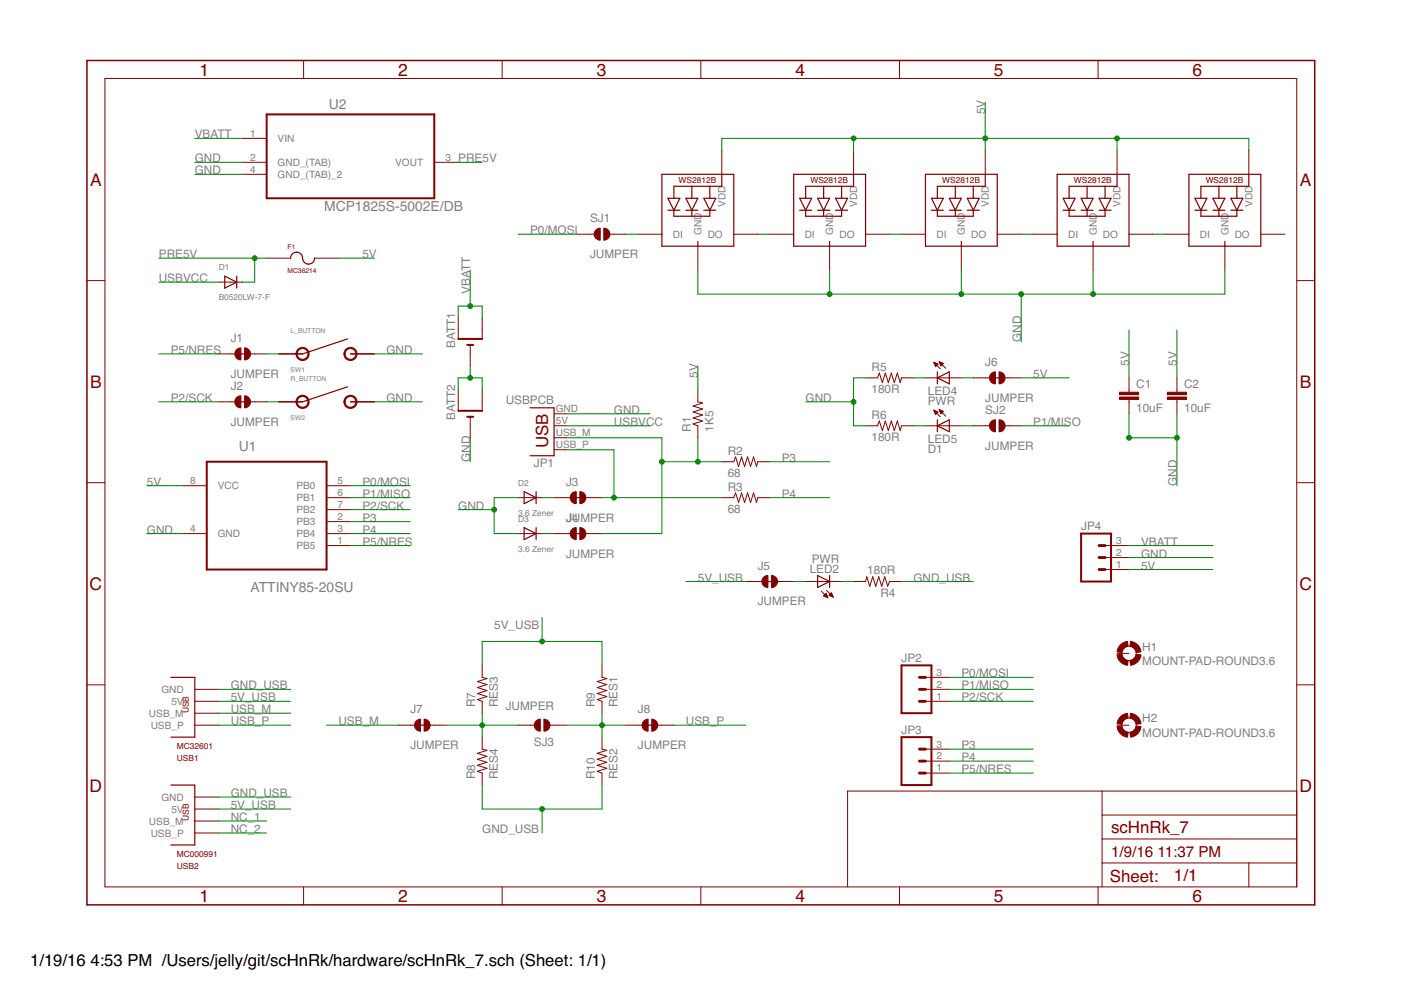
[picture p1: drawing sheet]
<svg xmlns="http://www.w3.org/2000/svg" width="297mm" height="210mm" viewBox="0 0 297 210" stroke-linecap="round" stroke-linejoin="round" font-family="sans-serif">
<g fill="none" stroke="#800000" stroke-width=".21">
<path d="M22.2 16.6h252.7v171.4h-252.7zM64.4 12.8v3.8M106.5 12.8v3.8M148.6 12.8v3.8M190.7 12.8v3.8M232.8 12.8v3.8M51.5 29.3h5M51.5 34.4h5M51.5 37h5M92.1 34.4h5.1M153 31.9v5.1M181 31.9v5.1"/>
<path d="M208.9 31.9v5.1M236.8 31.9v5.1M264.8 31.9v5.1M18.4 59.5h3.8M46.4 59.8h5.1M56.5 54.7h5.1M66.7 54.7h5.1M122.6 49.7h3.4M129.3 49.7h3.4M135.3 49.7h5M148 52.2v5.1M155.6 49.7h5.1"/>
<path d="M163.2 49.7h5.1M175.9 52.2v5.1M183.5 49.7h5.1M191.1 49.7h5.1M203.8 52.2v5.1M211.4 49.7h5.1M219.1 49.7h5M231.8 52.2v5.1M239.4 49.7h5.1M247 49.7h5.1M259.7 52.2v5.1M267.3 49.7h5.1"/>
<path d="M274.9 59.5h3.8M46.4 75h3.4M53.1 75h3.4M59.1 75h5.1M74.3 75h5.1M97.2 67.4v4.5M99.7 73.1v4.5M102.2 67.4v4.5M198 76.8l1.4 1.4M198 76.8l.9 .4-.5 .5zM198 76.9h.2M198.1 77h.4"/>
<path d="M198.1 77.2h.7M198.2 77.3h.6M198.2 77.4h.5M198.3 77.5h.3M198.3 77.6h.1M199.1 76.7l1.4 1.4M199.1 76.7l.9 .4-.5 .5zM199.2 76.8h.1M199.2 76.9h.4M199.3 77h.6M199.3 77.2h.6M199.4 77.3h.4"/>
<path d="M199.4 77.4h.3M199.5 77.5h.1M46.4 85.2h3.4M53.1 85.2h3.4M59.1 85.2h5.1M74.3 85.2h5.1M97.2 82.7v4.4M99.7 88.4v4.4M102.2 82.7v4.4M117.5 95.4h2.5M117.5 92.8h2.5M117.5 90.3h2.5"/>
<path d="M117.5 87.7h2.5M148 82.7v2.5l1 .2-2.1 .7 2.1 .6-2.1 .7 2.1 .6-2.1 .6 2.1 .7-2.1 .6 1.1 .4v2.5M153 97.9h2.6l.4-1 .6 2 .6-2 .7 2 .6-2 .6 2 .7-2 .6 2 .3-1h2.5M183.5 90.3h2.6l.3-1 .7 2 .6-2 .6 2 .7-2 .6 2 .6-2 .7 2 .2-1h2.6M183.5 80.1h2.6l.3-1 .7 2 .6-2 .6 2 .7-2 .6 2 .6-2 .7 2 .2-1h2.6M196.2 90.3h7.6M196.2 80.1h7.6M198 87l1.4 1.4M198 87l.9 .4-.5 .5zM198 87h.1M198.1 87.2h.3M198.1 87.3h.6"/>
<path d="M198.2 87.4h.6M198.2 87.5h.5M198.3 87.7h.3M198.3 87.8h.2M199.1 86.8l1.4 1.4M199.1 86.8l.9 .4-.5 .5zM199.2 86.9h.1M199.2 87h.4M199.3 87.2h.6M199.3 87.3h.7M199.4 87.4h.4M199.4 87.5h.3"/>
<path d="M199.5 87.7h.1M206.4 90.3h3.4M206.4 80.1h3.4M213.1 90.3h3.4M213.1 80.1h3.4M239.4 80.1v3.1M239.4 84.7v3M249.5 80.1v3.1M249.5 84.7v3M18.4 102.3h3.8M38.8 113.1h5M38.8 103h5"/>
<path d="M69.2 105.5h5.1M69.2 113.1h5.1M69.2 103h5.1M69.2 108.1h5.1M69.2 110.6h5.1M69.2 115.7h5.1M109.9 105.5h5M109.9 113.1h5M117.5 105.5h3.4M117.5 113.1h3.4M124.2 105.5h3.4M124.2 113.1h3.4"/>
<path d="M153 105.5h2.6l.4-1 .6 2 .6-2 .7 2 .6-2 .6 2 .7-2 .6 2 .3-1h2.5M234.3 115.7h5.1M234.3 118.2h5.1M274.9 102.3h3.8M158.1 123.3h3.4M164.8 123.3h3.5M170.8 123.3h7.6M174.1 125.3l1.4 1.4M174.6 126.3l.9 .4M174.6 126.3l.5-.5 .4 .9M174.7 126.4h.6M174.7 126.2h.6"/>
<path d="M174.8 126.1h.5M174.9 126.5h.5M175 126h.2M175.1 125.9h.1M175.2 126.6h.3M175.3 125.2l1.4 1.4M175.8 126.2h.7M175.9 126.1h.5M176 126h.4M176.1 125.9h.2M176.1 126.4h.5M176.2 125.8h.1"/>
<path d="M176.3 125.7l-.5 .5 .9 .4M176.3 125.7l.4 .9M176.4 126.5h.2M181 123.3h2.5l.3-1 .6 2 .6-2 .7 2 .6-2 .6 2 .7-2 .6 2 .4-1h2.5M234.3 120.8h5.1M236.8 138.5h2.6M18.4 145.2h3.8M41.3 153.8h5.1M41.3 148.7h5.1M41.3 151.2h5.1M41.3 146.2h5.1M84.5 153.8h3.4"/>
<path d="M91.2 153.8h3.4M102.2 141.1v2.5l1.1 .3-2.1 .6 2.1 .6-2.1 .7 2.1 .6-2.1 .6 2.1 .7-2.1 .6 1 .4v2.5M102.2 156.3v2.5l1.1 .3-2.1 .6 2.1 .7-2.1 .6 2.1 .6-2.1 .7 2.1 .6-2.1 .6 1 .4v2.6M109.9 153.8h3.4M116.6 153.8h3.4M127.6 141.1v2.5l1.1 .3-2.1 .6 2.1 .6-2.1 .7 2.1 .6-2.1 .6 2.1 .7-2.1 .6 1 .4v2.5M127.6 156.3v2.5l1.1 .3-2.1 .6 2.1 .7-2.1 .6 2.1 .6-2.1 .7 2.1 .6-2.1 .6 1 .4v2.6M132.7 153.8h3.4M139.4 153.8h3.5M196.2 148.7h5.1M196.2 146.2h5.1M196.2 158.8h5.1"/>
<path d="M196.2 143.6h5.1M236.8 153.8h2.6M274.9 145.2h3.8M41.3 171.5h5.1M41.3 176.6h5.1M41.3 174.1h5.1M41.3 169h5.1M196.2 163.9h5.1M196.2 161.4h5.1M233.7 167.7v20.3M233.7 177.9h41.2M233.7 172.8h41.2"/>
<path d="M274.9 167.7h-95.2v20.3M64.4 188v3.9M106.5 188v3.9M148.6 188v3.9M190.7 188v3.9M232.8 188v3.9M233.7 183h41.2M264.8 183v5"/>
<circle cx="239.4" cy="138.5" r="1.52"/>
<circle cx="239.4" cy="153.8" r="1.52"/>
</g>
<g fill="none" stroke="#800000" stroke-width=".25">
<path d="M140.3 37h15.3v15.2h-15.3zM146.7 39.5v2.5M150.5 39.5v2.5M153 37v2.5h-10.1v2.5M168.3 37h15.2v15.2h-15.2zM174.6 39.5v2.5M178.4 39.5v2.5M181 37v2.5h-10.2v2.5M196.2 37h15.2v15.2h-15.2zM202.5 39.5v2.5M206.4 39.5v2.5M208.9 37v2.5h-10.2v2.5"/>
<path d="M224.1 37h15.3v15.2h-15.3zM230.5 39.5v2.5M234.3 39.5v2.5M236.8 37v2.5h-10.1v2.5M252.1 37h15.2v15.2h-15.2zM258.4 39.5v2.5M262.2 39.5v2.5M264.8 37v2.5h-10.2v2.5M47.6 58.5l2.6 1.3-2.6 1.3zM50.2 58.5v2.6M61.6 54.7a1.29 1.29 0 0 1 1.4-1.2 1.29 1.29 0 0 1 1.2 1.5 1.28 1.28 0 0 0 1.4 1 1.28 1.28 0 0 0 1.1-1.3M141.6 42h2.5l-1.2 2.6z"/>
<path d="M141.6 44.6h2.5M142.9 44.6v1.2h7.6v-1.2M145.4 42h2.6l-1.3 2.6zM145.4 44.6h2.6M146.7 44.6v1.2M148 51.2v1M149.2 42h2.6l-1.3 2.6zM149.2 44.6h2.6M169.5 42h2.6l-1.3 2.6zM169.5 44.6h2.6M170.8 44.6v1.2h7.6v-1.2M173.4 42h2.5l-1.3 2.6z"/>
<path d="M173.4 44.6h2.5M174.6 44.6v1.2M175.9 51.2v1M177.2 42h2.5l-1.3 2.6zM177.2 44.6h2.5M197.5 42h2.5l-1.3 2.6zM197.5 44.6h2.5M198.7 44.6v1.2h7.7v-1.2M201.3 42h2.5l-1.3 2.6zM201.3 44.6h2.5M202.5 44.6v1.2M203.8 51.2v1"/>
<path d="M205.1 42h2.5l-1.2 2.6zM205.1 44.6h2.5M225.4 42h2.5l-1.2 2.6zM225.4 44.6h2.5M226.7 44.6v1.2h7.6v-1.2M229.2 42h2.6l-1.3 2.6zM229.2 44.6h2.6M230.5 44.6v1.2M231.8 51.2v1M233 42h2.6l-1.3 2.6zM233 44.6h2.6M253.3 42h2.6l-1.3 2.6z"/>
<path d="M253.3 44.6h2.6M254.6 44.6v1.2h7.6v-1.2M257.2 42h2.5l-1.3 2.6zM257.2 44.6h2.5M258.4 44.6v1.2M259.7 51.2v1M261 42h2.5l-1.3 2.6zM261 44.6h2.5M50.7 75h1.8M73.7 71.9l-9.5 3.1h-5.1M74.3 75h5.1M198.7 78.8v2.6"/>
<path d="M50.7 85.2h1.8M73.7 82l-9.5 3.2h-5.1M74.3 85.2h5.1M112.4 86.5h5.1v10.1h-5.1M198.7 89v2.5M198.7 80.1l2.6-1.3v2.6zM198.7 90.3l2.6-1.3v2.5zM210.7 80.1h1.7M111.1 104.2l2.6 1.3-2.6 1.3zM111.1 111.9l2.6 1.2-2.6 1.3zM113.7 104.2v2.6M113.7 111.9v2.5"/>
<path d="M121.8 105.5h1.8M121.8 113.1h1.8M162.4 123.3h1.8M173.4 122l2.5 1.3-2.5 1.3zM175.9 122v2.6M36.2 143.6h5.1v12.7h-5.1M88.8 153.8h1.8M137 153.8h1.8M36.2 166.5h5.1v12.7h-5.1"/>
</g>
<path d="M18.4 12.8h260.3v179.1h-260.3z" fill="none" stroke="#800000" stroke-width=".32"/>
<path d="M56.5 24.3h35.6v17.7h-35.6zM97.2 71.9h5M99.1 73.1h1.2M43.8 97.9h25.4v22.9h-25.4zM97.2 87.1h5M99.1 88.4h1.2M229.2 113.1h6.4v10.2h-6.4zM191.1 156.3h6.4v10.2h-6.4zM191.1 141.1h6.4v10.1h-6.4z" fill="none" stroke="#800000" stroke-width=".42"/>
<g fill="#800000" stroke="#800000" stroke-width=".21">
<path d="M63.1 74.1a1.4 1.4 0 0 1 2.2 .2 1.4 1.4 0 0 1-.8 2.1 1.4 1.4 0 0 1-1.7-1.4h.2a1.14 1.14 0 0 1 1.7-.9 1.14 1.14 0 0 1 .1 1.9 1.14 1.14 0 0 1-1.8-.7v-.3h-.2z" fill-rule="evenodd"/>
<path d="M73.3 74.1a1.4 1.4 0 0 1 2.2 .2 1.4 1.4 0 0 1-.8 2.1 1.4 1.4 0 0 1-1.8-1.4h.3a1.14 1.14 0 0 1 1.7-.9 1.14 1.14 0 0 1 .1 1.9 1.14 1.14 0 0 1-1.8-.7v-.3h-.3z" fill-rule="evenodd"/>
<path d="M63.1 84.2a1.4 1.4 0 0 1 2.2 .3 1.4 1.4 0 0 1-.8 2 1.4 1.4 0 0 1-1.7-1.3h.2a1.14 1.14 0 0 1 1.7-.9 1.14 1.14 0 0 1 .1 1.9 1.14 1.14 0 0 1-1.8-.7v-.3h-.2z" fill-rule="evenodd"/>
<path d="M73.3 84.2a1.4 1.4 0 0 1 2.2 .2 1.4 1.4 0 0 1-.8 2.1 1.4 1.4 0 0 1-1.8-1.3h.3a1.14 1.14 0 0 1 1.7-.9 1.14 1.14 0 0 1 .1 1.9 1.14 1.14 0 0 1-1.8-.7v-.3h-.3z" fill-rule="evenodd"/>
<path d="M239.7 151.2a2.53 2.53 0 0 1 2.2 2.2l-1 .2-.4-.9-.9-.5z" fill-rule="evenodd"/>
<path d="M237.4 152.1l.7-.5 1-.4 .1 1-.9 .5-.5 .9-1-.2 .2-.6z" fill-rule="evenodd"/>
<path d="M236.8 154.1l1-.2 .5 1 .9 .4-.1 1a2.52 2.52 0 0 1-2.3-2.2z" fill-rule="evenodd"/>
<path d="M240.9 153.9l1 .2a2.48 2.48 0 0 1-2.2 2.2l-.1-1 .9-.4z" fill-rule="evenodd"/>
<path d="M239.7 136a2.52 2.52 0 0 1 2.2 2.2l-1 .1-.4-.9-.9-.4z" fill-rule="evenodd"/>
<path d="M237.4 136.9l.7-.6 1-.3 .1 1-.9 .4-.5 .9-1-.1 .2-.6z" fill-rule="evenodd"/>
<path d="M236.8 138.9l1-.2 .5 .9 .9 .5-.1 1a2.53 2.53 0 0 1-2.3-2.2z" fill-rule="evenodd"/>
<path d="M239.6 140.1l.6-.3a1.4 1.4 0 0 0 .7-1.1l1 .2a2.48 2.48 0 0 1-2.2 2.2z" fill-rule="evenodd"/>
<path d="M211.8 78.8a1.26 1.26 0 0 1 1.3 1.3h-1.3z" fill-rule="evenodd"/>
<path d="M211.8 80.1h1.3a1.23 1.23 0 0 1-1.3 1.3z" fill-rule="evenodd"/>
<path d="M210.1 79.3l1-.5v2.6a1.27 1.27 0 0 1-1.2-.8 1.27 1.27 0 0 1 .2-1.3z" fill-rule="evenodd"/>
<path d="M211.8 89a1.27 1.27 0 0 1 1.3 1.3 1.27 1.27 0 0 1-1.3 1.2z" fill-rule="evenodd"/>
<path d="M210.1 89.4l1-.4v2.5a1.27 1.27 0 0 1-1.2-.7 1.27 1.27 0 0 1 .2-1.4z" fill-rule="evenodd"/>
<path d="M51.8 83.9a1.3 1.3 0 0 1 1.3 1.3h-1.3z" fill-rule="evenodd"/>
<path d="M51.8 85.2h1.3a1.26 1.26 0 0 1-1.3 1.3z" fill-rule="evenodd"/>
<path d="M50.1 84.3l.5-.3 .5-.1v2.6a1.27 1.27 0 0 1-1.2-.8 1.27 1.27 0 0 1 .2-1.4z" fill-rule="evenodd"/>
<path d="M51.8 73.8a1.3 1.3 0 0 1 1.3 1.2h-1.3z" fill-rule="evenodd"/>
<path d="M51.8 75h1.3a1.26 1.26 0 0 1-1.3 1.3z" fill-rule="evenodd"/>
<path d="M50.1 74.2l.5-.3 .5-.1v2.5a1.27 1.27 0 0 1-1.2-.7 1.27 1.27 0 0 1 .2-1.4z" fill-rule="evenodd"/>
<path d="M122.9 104.2a1.23 1.23 0 0 1 1.3 1.3h-1.3z" fill-rule="evenodd"/>
<path d="M122.9 105.5h1.3a1.23 1.23 0 0 1-1.3 1.3z" fill-rule="evenodd"/>
<path d="M121.2 104.7l1-.5v2.6a1.27 1.27 0 0 1-1.2-.8 1.27 1.27 0 0 1 .2-1.3z" fill-rule="evenodd"/>
<path d="M122.9 111.9a1.23 1.23 0 0 1 1.3 1.2h-1.3z" fill-rule="evenodd"/>
<path d="M122.9 113.1h1.3a1.23 1.23 0 0 1-1.3 1.3z" fill-rule="evenodd"/>
<path d="M121.2 112.3l.5-.4h.5v2.5a1.27 1.27 0 0 1-1.2-.7 1.27 1.27 0 0 1 .2-1.4z" fill-rule="evenodd"/>
<path d="M89.9 152.5a1.26 1.26 0 0 1 1.3 1.3h-1.3z" fill-rule="evenodd"/>
<path d="M89.9 153.8h1.3a1.23 1.23 0 0 1-1.3 1.2z" fill-rule="evenodd"/>
<path d="M88.2 152.9l1-.4v2.5a1.27 1.27 0 0 1-1.2-.7 1.27 1.27 0 0 1 .2-1.4z" fill-rule="evenodd"/>
<path d="M138.2 152.5a1.26 1.26 0 0 1 1.2 1.3h-1.2z" fill-rule="evenodd"/>
<path d="M138.2 153.8h1.2a1.23 1.23 0 0 1-1.2 1.2z" fill-rule="evenodd"/>
<path d="M136.5 152.9l.9-.4v2.5a1.27 1.27 0 0 1-1.2-.7 1.27 1.27 0 0 1 .3-1.4z" fill-rule="evenodd"/>
<path d="M113.6 152.9l1-.4v2.5a1.27 1.27 0 0 1-1.2-.7 1.27 1.27 0 0 1 .2-1.4z" fill-rule="evenodd"/>
<path d="M115.3 152.5a1.27 1.27 0 0 1 1.3 1.3 1.27 1.27 0 0 1-1.3 1.2z" fill-rule="evenodd"/>
<path d="M163.6 122a1.26 1.26 0 0 1 1.2 1.3h-1.2z" fill-rule="evenodd"/>
<path d="M163.6 123.3h1.2a1.26 1.26 0 0 1-1.2 1.3z" fill-rule="evenodd"/>
<path d="M161.9 122.4l.4-.3 .5-.1v2.6a1.26 1.26 0 0 1-1.2-.8 1.26 1.26 0 0 1 .3-1.4z" fill-rule="evenodd"/>
<path d="M128 48.4a1.27 1.27 0 0 1 1.3 1.3 1.27 1.27 0 0 1-1.3 1.2z" fill-rule="evenodd"/>
<path d="M126.3 48.8l.5-.3 .5-.1v2.5a1.27 1.27 0 0 1-1.2-.7 1.27 1.27 0 0 1 .2-1.4z" fill-rule="evenodd"/>
</g>
<g fill="#800000" stroke="#800000" stroke-width=".21">
<path d="M237.3 84.2h4.1v.5h-4.1z"/>
<path d="M237.3 83.2h4.1v.5h-4.1z"/>
<path d="M247.5 84.2h4.1v.5h-4.1z"/>
<path d="M247.5 83.2h4.1v.5h-4.1z"/>
</g>
<path d="M233 115.7h1.3M233 118.2h1.3M233 120.8h1.3M194.9 158.8h1.3M194.9 143.6h1.3M194.9 146.2h1.3M194.9 148.7h1.3M194.9 161.4h1.3M194.9 163.9h1.3" fill="none" stroke="#800000" stroke-width=".61"/>
<g fill="none" stroke="#008000" stroke-width=".21">
<path d="M41.3 29.3h10.2M41.3 34.4h10.2M41.3 37h10.2M97.2 34.4h5M153 31.9v-2.6h111.8v2.6M181 29.3v2.6M208.9 21.7v10.2M236.8 29.3v2.6M33.7 54.7h22.8M33.7 59.8h12.7M54 54.7v5.1h-2.5M71.8 54.7h7.6"/>
<path d="M99.7 57.3v7.6M109.9 49.7h12.7M132.7 49.7h2.6M148 57.3v5.1h111.7v-5.1M160.7 49.7h2.5M175.9 57.3v5.1M188.6 49.7h2.5M203.8 57.3v5.1M216.5 49.7h2.6M231.8 57.3v5.1M244.5 49.7h2.5M33.7 75h12.7"/>
<path d="M56.5 75h2.6M79.4 75h10.1M97.2 67.4v-2.5h5v2.5M99.7 77.6v2.5M148 77.6v5.1M216.5 62.4v10.1M239.4 70v10.1M249.5 70v10.1M33.7 85.2h12.7M56.5 85.2h2.6M79.4 85.2h10.1M97.2 82.7v-2.6h5v2.6"/>
<path d="M99.7 92.8v5.1M120 87.7h17.8M120 92.8h20.3v20.3h-12.7M120 90.3h17.8M120 95.4h10.2v10.1M140.3 97.9h12.7M148 92.8v5.1M163.2 97.9h12.7M170.8 85.2h10.2M183.5 80.1h-2.5v10.2h2.5M193.7 80.1h2.5M193.7 90.3h2.5"/>
<path d="M203.8 80.1h2.6M203.8 90.3h2.6M216.5 80.1h10.2M216.5 90.3h10.2M239.4 87.7v5.1h10.1M249.5 87.7v15.3M31.1 103h7.7M31.1 113.1h7.7M74.3 103h12.7M74.3 105.5h12.7M74.3 113.1h12.7M74.3 108.1h12.7"/>
<path d="M74.3 115.7h12.7M74.3 110.6h12.7M97.2 108.1h7.6M109.9 105.5h-5.1v7.6h5.1M114.9 105.5h2.6M114.9 113.1h2.6M127.6 105.5h25.4M163.2 105.5h12.7M239.4 118.2h17.8M239.4 115.7h17.8M114.9 130.9v5.1M145.4 123.3h12.7"/>
<path d="M168.3 123.3h2.5M178.4 123.3h2.6M191.1 123.3h15.3M239.4 120.8h17.8M46.4 146.2h15.2M46.4 148.7h15.2M46.4 151.2h15.2M46.4 153.8h15.2M69.2 153.8h15.3M94.6 153.8h15.3M102.2 141.1v-5.1h25.4v5.1M102.2 151.2v5.1"/>
<path d="M120 153.8h12.7M127.6 151.2v5.1M142.9 153.8h15.2M201.3 143.6h17.8M201.3 146.2h17.8M201.3 148.7h17.8M201.3 158.8h17.8M46.4 174.1h10.1M46.4 176.6h10.1M46.4 171.5h15.2M46.4 169h15.2M102.2 166.5v5h25.4v-5"/>
<path d="M114.9 171.5v5.1M201.3 161.4h17.8M201.3 163.9h17.8"/>
</g>
<g fill="#008000" stroke="#008000" stroke-width=".21">
<circle cx="236.8" cy="29.3" r=".51"/>
<circle cx="208.9" cy="29.3" r=".51"/>
<circle cx="181" cy="29.3" r=".51"/>
<circle cx="231.8" cy="62.4" r=".51"/>
<circle cx="203.8" cy="62.4" r=".51"/>
<circle cx="175.9" cy="62.4" r=".51"/>
<circle cx="216.5" cy="62.4" r=".51"/>
<circle cx="249.5" cy="92.8" r=".51"/>
<circle cx="239.4" cy="92.8" r=".51"/>
<circle cx="181" cy="85.2" r=".51"/>
<circle cx="104.8" cy="108.1" r=".51"/>
<circle cx="99.7" cy="80.1" r=".51"/>
<circle cx="99.7" cy="64.9" r=".51"/>
<circle cx="54" cy="54.7" r=".51"/>
<circle cx="140.3" cy="97.9" r=".51"/>
<circle cx="148" cy="97.9" r=".51"/>
<circle cx="130.2" cy="105.5" r=".51"/>
<circle cx="114.9" cy="136" r=".51"/>
<circle cx="114.9" cy="171.5" r=".51"/>
<circle cx="102.2" cy="153.8" r=".51"/>
<circle cx="127.6" cy="153.8" r=".51"/>
</g>
<g font-size="3.7" fill="#800000">
<text x="42.3" y="16">1</text>
<text x="84.4" y="16">2</text>
<text x="126.5" y="16">3</text>
<text x="168.6" y="16">4</text>
<text x="210.7" y="16">5</text>
<text x="252.9" y="16">6</text>
<text x="19.1" y="39.4">A</text>
<text x="275.6" y="39.4">A</text>
<text x="19.1" y="82.2">B</text>
<text x="275.6" y="82.2">B</text>
<text x="19" y="125.1">C</text>
<text x="275.5" y="125.1">C</text>
<text x="19" y="167.9">D</text>
<text x="275.5" y="167.9">D</text>
<text x="42.3" y="191.2">1</text>
<text x="84.4" y="191.2">2</text>
<text x="126.5" y="191.2">3</text>
<text x="168.6" y="191.2">4</text>
<text x="210.7" y="191.2">5</text>
<text x="252.9" y="191.2">6</text>
</g>
<g font-size="3.6" fill="#800000">
<text x="116.2" y="95.1" transform="rotate(-90 116.2 95.1)">USB</text>
<text x="235.6" y="176.6">scHnRk_7</text>
<text x="235.3" y="186.9">Sheet:</text>
<text x="248.9" y="186.8">1/1</text>
</g>
<g font-size="3.5">
<text x="6.4" y="204.7">1/19/16</text>
<text x="19.2" y="204.7">4:53 PM /Users/jelly/git/scHnRk/hardware/scHnRk_7.sch (Sheet: 1/1)</text>
</g>
<g font-size="3.2" fill="#800000">
<text x="235.6" y="181.7">1/9/16</text>
<text x="245.4" y="181.7">11:37 PM</text>
</g>
<g font-size="2.9" fill="#808080">
<text x="69.7" y="23">U2</text>
<text x="68.7" y="44.7">MCP1825S-5002E/DB</text>
<text x="50.6" y="95.6">U1</text>
<text x="53.1" y="125.5">ATTINY85-20SU</text>
</g>
<g font-size="2.5" fill="#808080">
<text x="41.3" y="29.3">VBATT</text>
<text x="208.9" y="24.3" transform="rotate(-90 208.9 24.3)">5V</text>
<text x="41.3" y="34.4">GND</text>
<text x="97.2" y="34.4">PRE5V</text>
<text x="41.3" y="37">GND</text>
<text x="125.1" y="47.1">SJ1</text>
<text x="112.4" y="49.7">P0/MOSI</text>
<text x="33.7" y="54.7">PRE5V</text>
<text x="33.7" y="59.8">USBVCC</text>
<text x="76.8" y="54.7">5V</text>
<text x="125.1" y="54.7">JUMPER</text>
<text x="99.7" y="62.3" transform="rotate(-90 99.7 62.3)">VBATT</text>
<text x="36.2" y="75">P5/NRES</text>
<text x="48.9" y="72.5">J1</text>
<text x="81.9" y="75">GND</text>
<text x="96.5" y="73.8" transform="rotate(-90 96.5 73.8)">BATT1</text>
<text x="208.9" y="77.6">J6</text>
<text x="216.5" y="72.5" transform="rotate(-90 216.5 72.5)">GND</text>
<text x="239.4" y="77.6" transform="rotate(-90 239.4 77.6)">5V</text>
<text x="249.5" y="77.6" transform="rotate(-90 249.5 77.6)">5V</text>
<text x="48.9" y="80.1">JUMPER</text>
<text x="48.9" y="82.7">J2</text>
<text x="148" y="80.1" transform="rotate(-90 148 80.1)">5V</text>
<text x="184.8" y="83.4">180R</text>
<text x="184.8" y="78.6">R5</text>
<text x="196.7" y="83.7">LED4</text>
<text x="219.1" y="80.1">5V</text>
<text x="240.9" y="82.3">C1</text>
<text x="251.1" y="82.3">C2</text>
<text x="36.2" y="85.2">P2/SCK</text>
<text x="81.9" y="85.2">GND</text>
<text x="96.5" y="89" transform="rotate(-90 96.5 89)">BATT2</text>
<text x="107.2" y="85.7">USBPCB</text>
<text x="130.2" y="87.7">GND</text>
<text x="170.8" y="85.2">GND</text>
<text x="184.8" y="88.8">R6</text>
<text x="196.7" y="85.8">PWR</text>
<text x="208.9" y="85.2">JUMPER</text>
<text x="208.9" y="87.7">SJ2</text>
<text x="240.9" y="87.4">10uF</text>
<text x="251.1" y="87.4">10uF</text>
<text x="48.9" y="90.3">JUMPER</text>
<text x="130.2" y="90.3">USBVCC</text>
<text x="146.5" y="91.6" transform="rotate(-90 146.5 91.6)">R1</text>
<text x="151.3" y="91.6" transform="rotate(-90 151.3 91.6)">1K5</text>
<text x="184.8" y="93.6">180R</text>
<text x="196.7" y="96">D1</text>
<text x="196.7" y="93.8">LED5</text>
<text x="208.9" y="95.4">JUMPER</text>
<text x="219.1" y="90.3">P1/MISO</text>
<text x="99.7" y="97.9" transform="rotate(-90 99.7 97.9)">GND</text>
<text x="113.2" y="99">JP1</text>
<text x="154.3" y="101.2">68</text>
<text x="154.3" y="96.4">R2</text>
<text x="165.7" y="97.9">P3</text>
<text x="31.1" y="103">5V</text>
<text x="76.8" y="103">P0/MOSI</text>
<text x="76.8" y="105.5">P1/MISO</text>
<text x="120" y="103">J3</text>
<text x="154.3" y="104">R3</text>
<text x="165.7" y="105.5">P4</text>
<text x="249.5" y="103" transform="rotate(-90 249.5 103)">GND</text>
<text x="31.1" y="113.1">GND</text>
<text x="76.8" y="108.1">P2/SCK</text>
<text x="76.8" y="110.6">P3</text>
<text x="76.8" y="113.1">P4</text>
<text x="97.2" y="108.1">GND</text>
<text x="120" y="110.6">JUMPER</text>
<text x="120" y="110.6">J4</text>
<text x="154.3" y="108.8">68</text>
<text x="229.2" y="112.4">JP4</text>
<text x="76.8" y="115.7">P5/NRES</text>
<text x="120" y="118.2">JUMPER</text>
<text x="172.1" y="119.4">PWR</text>
<text x="241.9" y="118.2">GND</text>
<text x="241.9" y="115.7">VBATT</text>
<text x="148" y="123.3">5V_USB</text>
<text x="160.7" y="120.8">J5</text>
<text x="171.7" y="121.5">LED2</text>
<text x="183.9" y="121.8">180R</text>
<text x="193.7" y="123.3">GND_USB</text>
<text x="241.9" y="120.8">5V</text>
<text x="160.7" y="128.4">JUMPER</text>
<text x="186.7" y="126.6">R4</text>
<text x="104.8" y="133.4">5V_USB</text>
<text x="242.2" y="137.9">H1</text>
<text x="191.1" y="140.3">JP2</text>
<text x="203.8" y="143.6">P0/MOSI</text>
<text x="242.2" y="141">MOUNT-PAD-ROUND3.6</text>
<text x="48.9" y="148.7">5V_USB</text>
<text x="48.9" y="146.1">GND_USB</text>
<text x="100.7" y="150" transform="rotate(-90 100.7 150)">R7</text>
<text x="105.5" y="150" transform="rotate(-90 105.5 150)">RES3</text>
<text x="126.1" y="150" transform="rotate(-90 126.1 150)">R9</text>
<text x="130.9" y="150" transform="rotate(-90 130.9 150)">RES1</text>
<text x="203.8" y="146.1">P1/MISO</text>
<text x="203.8" y="148.7">P2/SCK</text>
<text x="48.9" y="151.2">USB_M</text>
<text x="48.9" y="153.8">USB_P</text>
<text x="71.8" y="153.8">USB_M</text>
<text x="87" y="151.2">J7</text>
<text x="107.2" y="150.5">JUMPER</text>
<text x="135.3" y="151.2">J8</text>
<text x="145.4" y="153.8">USB_P</text>
<text x="191.1" y="155.5">JP3</text>
<text x="242.2" y="153.2">H2</text>
<text x="87" y="158.8">JUMPER</text>
<text x="113.2" y="158.1">SJ3</text>
<text x="135.3" y="158.8">JUMPER</text>
<text x="203.8" y="158.8">P3</text>
<text x="203.8" y="161.4">P4</text>
<text x="242.2" y="156.2">MOUNT-PAD-ROUND3.6</text>
<text x="100.7" y="165.2" transform="rotate(-90 100.7 165.2)">R8</text>
<text x="105.5" y="165.2" transform="rotate(-90 105.5 165.2)">RES4</text>
<text x="126.1" y="165.2" transform="rotate(-90 126.1 165.2)">R10</text>
<text x="130.9" y="165.2" transform="rotate(-90 130.9 165.2)">RES2</text>
<text x="203.8" y="163.9">P5/NRES</text>
<text x="48.9" y="171.5">5V_USB</text>
<text x="48.9" y="169">GND_USB</text>
<text x="48.9" y="174.1">NC_1</text>
<text x="48.9" y="176.6">NC_2</text>
<text x="102.2" y="176.6">GND_USB</text>
</g>
<g font-size="2.1" fill="#808080">
<text x="53" y="29">1</text>
<text x="53" y="34.1">2</text>
<text x="58.9" y="30.1">VIN</text>
<text x="58.9" y="35.2">GND_(TAB)</text>
<text x="83.8" y="35.2">VOUT</text>
<text x="94.4" y="34.1">3</text>
<text x="53" y="36.6">4</text>
<text x="58.9" y="37.7">GND_(TAB)_2</text>
<text x="153.8" y="43.8" transform="rotate(-90 153.8 43.8)">VDD</text>
<text x="181.7" y="43.8" transform="rotate(-90 181.7 43.8)">VDD</text>
<text x="209.7" y="43.8" transform="rotate(-90 209.7 43.8)">VDD</text>
<text x="237.6" y="43.8" transform="rotate(-90 237.6 43.8)">VDD</text>
<text x="265.5" y="43.8" transform="rotate(-90 265.5 43.8)">VDD</text>
<text x="142.7" y="50.4">DI</text>
<text x="148.7" y="49.9" transform="rotate(-90 148.7 49.9)">GND</text>
<text x="150" y="50.4">DO</text>
<text x="170.6" y="50.4">DI</text>
<text x="176.7" y="49.9" transform="rotate(-90 176.7 49.9)">GND</text>
<text x="178" y="50.4">DO</text>
<text x="198.5" y="50.4">DI</text>
<text x="204.6" y="49.9" transform="rotate(-90 204.6 49.9)">GND</text>
<text x="205.9" y="50.4">DO</text>
<text x="226.5" y="50.4">DI</text>
<text x="232.5" y="49.9" transform="rotate(-90 232.5 49.9)">GND</text>
<text x="233.8" y="50.4">DO</text>
<text x="254.4" y="50.4">DI</text>
<text x="260.5" y="49.9" transform="rotate(-90 260.5 49.9)">GND</text>
<text x="261.8" y="50.4">DO</text>
<text x="117.8" y="89.9">5V</text>
<text x="117.8" y="87.4">GND</text>
<text x="117.8" y="95">USB_P</text>
<text x="117.8" y="92.5">USB_M</text>
<text x="40.3" y="102.6">8</text>
<text x="46.2" y="103.7">VCC</text>
<text x="62.8" y="103.7">PB0</text>
<text x="62.8" y="106.3">PB1</text>
<text x="71.6" y="102.6">5</text>
<text x="71.6" y="105.2">6</text>
<text x="71.6" y="107.7">7</text>
<text x="40.3" y="112.8">4</text>
<text x="46.2" y="113.9">GND</text>
<text x="62.8" y="108.8">PB2</text>
<text x="62.8" y="111.4">PB3</text>
<text x="62.8" y="113.9">PB4</text>
<text x="71.6" y="110.2">2</text>
<text x="71.6" y="112.8">3</text>
<text x="62.8" y="116.4">PB5</text>
<text x="71.6" y="115.3">1</text>
<text x="236.6" y="117.9">2</text>
<text x="236.6" y="115.3">3</text>
<text x="236.6" y="120.4">1</text>
<text x="198.5" y="143.3">3</text>
<text x="34.2" y="146.9">GND</text>
<text x="36.3" y="149.4">5V</text>
<text x="198.5" y="148.3">1</text>
<text x="198.5" y="145.8">2</text>
<text x="31.6" y="152">USB_M</text>
<text x="31.9" y="154.5">USB_P</text>
<text x="198.5" y="161">2</text>
<text x="198.5" y="158.5">3</text>
<text x="198.5" y="163.6">1</text>
<text x="34.2" y="169.8">GND</text>
<text x="36.3" y="172.3">5V</text>
<text x="31.6" y="174.8">USB_M</text>
<text x="31.9" y="177.4">USB_P</text>
</g>
<g font-size="1.8" fill="#800000">
<text x="143.9" y="38.7">WS2812B</text>
<text x="171.8" y="38.7">WS2812B</text>
<text x="199.8" y="38.7">WS2812B</text>
<text x="227.7" y="38.7">WS2812B</text>
<text x="255.6" y="38.7">WS2812B</text>
<text x="40" y="151.2" transform="rotate(-90 40 151.2)">USB</text>
<text x="37.5" y="158.8">MC32601</text>
<text x="37.5" y="161.4">USB1</text>
<text x="40" y="174.1" transform="rotate(-90 40 174.1)">USB</text>
<text x="37.5" y="181.7">MC000991</text>
<text x="37.5" y="184.2">USB2</text>
</g>
<g font-size="1.8" fill="#808080">
<text x="46.4" y="57.3">D1</text>
<text x="46.4" y="63.6">B0520LW-7-F</text>
<text x="109.9" y="103">D2</text>
<text x="109.9" y="109.3">3.6 Zener</text>
<text x="109.9" y="110.6">D3</text>
<text x="109.9" y="116.9">3.6 Zener</text>
</g>
<g font-size="1.4" fill="#800000">
<text x="61" y="52.8">F1</text>
<text x="61" y="57.9">MC36214</text>
</g>
<g font-size="1.4" fill="#808080">
<text x="61.6" y="70.6">L_BUTTON</text>
<text x="61.6" y="80.8">R_BUTTON</text>
<text x="61.6" y="78.9">SW1</text>
<text x="61.6" y="89">SW2</text>
</g>
</svg>
